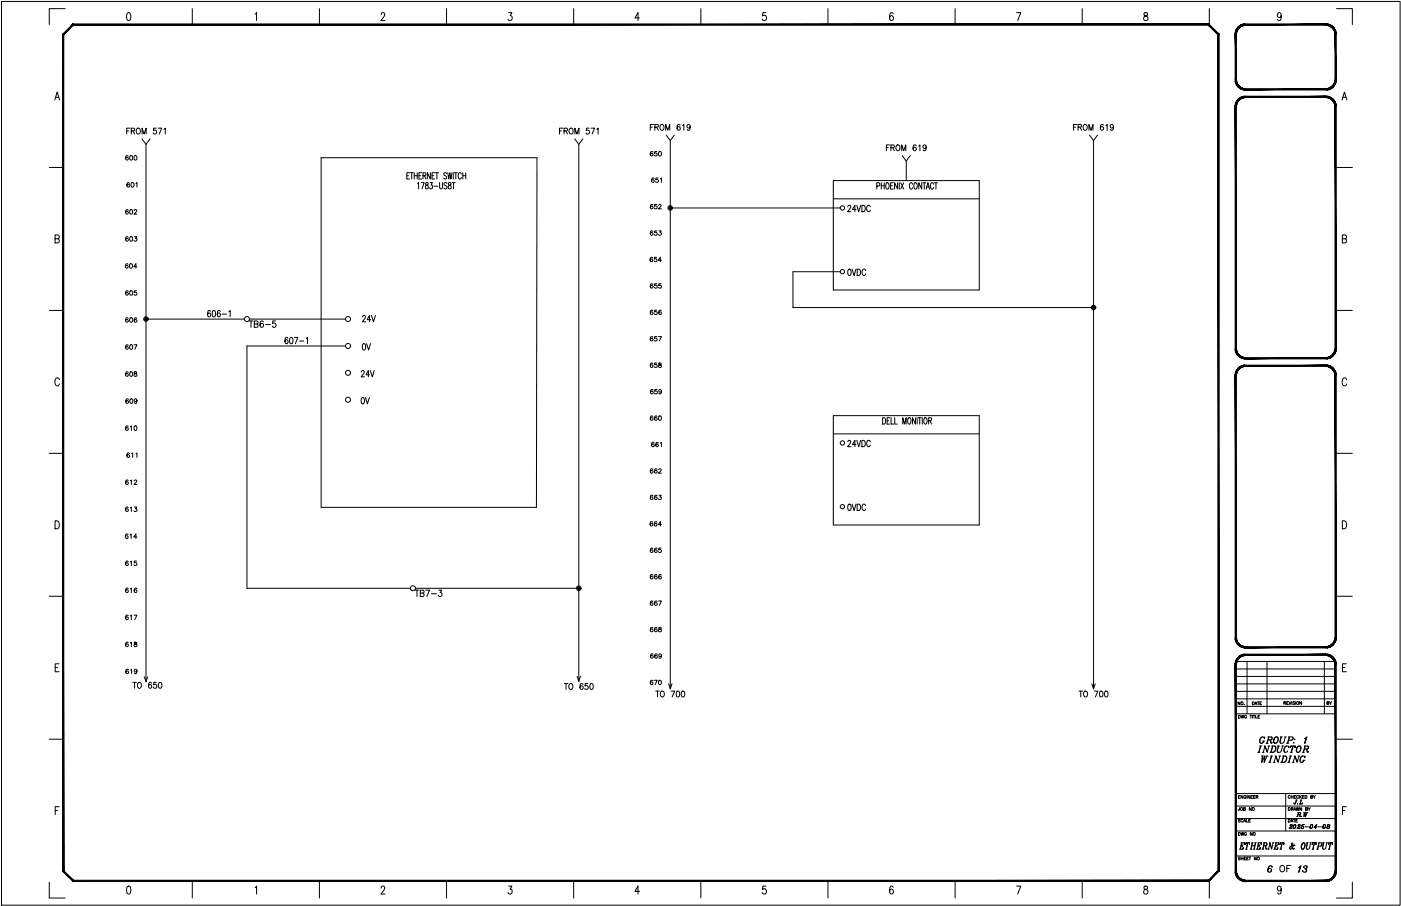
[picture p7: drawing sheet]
<svg xmlns="http://www.w3.org/2000/svg" width="432mm" height="279mm" viewBox="0 0 432 279" stroke-linecap="round" stroke-linejoin="round" font-family="sans-serif">
<g fill="none" stroke="#000" stroke-width=".31">
<path d="M.5 .4h431v278.7h-431zM20.1 2.7h-4.9v4.9M39.3 4l.5-.1a1.59 1.59 0 0 1 0 2.5h-.2a1.84 1.84 0 0 1-.3-2.4zM59.3 2.7v4.9M78.6 4.4l.5-.5v2.5M98.4 2.7v4.9M117.5 4.5l.4-.6h.3l.4 .5-.3 .8-.9 1.2h1.3M137.6 2.7v4.9M156.8 3.9h1l-.6 .9a.72 .72 0 0 1 .6 1.1 .72 .72 0 0 1-1.2 0M176.8 2.7v4.9M197.1 5.5h-1.4l.9-1.6v2.5M216 2.7v4.9"/>
<path d="M236.1 3.9h-1l-.1 1.1a.75 .75 0 0 1 1.1 0 .75 .75 0 0 1 0 1 .75 .75 0 0 1-1.1 .1l-.1-.2M255.2 2.7v4.9M275.3 4.3l-.6-.4a1.46 1.46 0 0 0 .1 2.5 .7 .7 0 0 0 .6-1.1 .7 .7 0 0 0-1.1-.1l-.1 .3M294.4 2.7v4.9M313.3 3.9h1.3l-.9 2.5M333.5 2.7v4.9M352.7 4v.7a.89 .89 0 0 1 1 .6 .89 .89 0 0 1-.4 1.1 .78 .78 0 0 1-.9-.9 .78 .78 0 0 1 1-.7l.3-.3-.1-.5zM372.7 2.7v4.9M375.6 10.6v17.2M394.9 4.7l-.1 .4a.55 .55 0 0 1-.5 .3 .55 .55 0 0 1-.5-.3v-.8a.55 .55 0 0 1 .5-.4 .55 .55 0 0 1 .5 .4l.1 .4a1.16 1.16 0 0 1-.8 1.7l-.3-.4M411.9 2.7h4.9v4.9M16.9 30.8l.7-2.4 .8 2.4"/>
<path d="M17.2 30h.9M413.6 30.8l.8-2.4 .7 2.4M413.9 30h.9M15.2 51.6h4.3M43.8 42.8l1.2 1.7M45 44.5v165.7M46.2 42.8l-1.2 1.7M99 48.6h66.5l-.2 107.9h-66.3zM125.4 54.2h.5M126.2 53.3h-.8v1.9h.8M126.4 53.3h1M126.9 53.3v1.9"/>
<path d="M127.7 54.2h.9M127.7 53.3v1.9M128.6 53.3v1.9M128.7 56.7l.3-.4v2M129.1 54.2h.5M129.8 56.3h.9l-.6 2M130 53.3h-.9v1.9h.9M130.4 54.2l.7-.1v-.8h-.7v1.9M130.8 54.2l.5 1M131.2 56.4v.6a.65 .65 0 0 1 .8 .5 .65 .65 0 0 1-.6 .8 .7 .7 0 0 1-.3-.9 .7 .7 0 0 1 .8-.4v-.6zM132.5 56.3h.8l-.4 .7a.55 .55 0 0 1 .5 .8 .55 .55 0 0 1-1 .1M132.7 53.3v1.9l-1-1.9v1.9"/>
<path d="M133.2 54.2h.5M133.8 57.4h1.2M134 53.3h-.8v1.9h.8M134.2 53.3h.9M134.7 53.3v1.9M135.5 56.3v1.4l.4 .6 .4-.3 .1-1.7M137.7 53.5l-.3-.2-.6 .2 .1 .5 .5 .3a.5 .5 0 0 1 .2 .8 .5 .5 0 0 1-.8-.2M137.8 56.6a.47 .47 0 0 0-.7-.3 .47 .47 0 0 0-.1 .7l.5 .3a.5 .5 0 0 1 .2 .8 .5 .5 0 0 1-.8-.1M138 53.3l.3 1.9 .3-1.9 .4 1.9 .3-1.9M138.3 56.4v.6a.63 .63 0 0 1 .8 .6 .63 .63 0 0 1-.8 .6 .78 .78 0 0 1 .6-1.2v-.6zM139.3 56.3h1M139.7 53.3v1.9"/>
<path d="M139.8 56.3v2M140 53.3h.9M140.5 53.3v1.9M142.2 53.7a.52 .52 0 0 0-.7-.4 .52 .52 0 0 0-.3 .7v.5a.52 .52 0 0 0 .3 .7 .52 .52 0 0 0 .7-.5M142.6 54.2h1M142.6 53.3v1.9M143.6 53.3v1.9M177.1 42.8l1.3 1.7M178.4 44.5v165.6M179.6 42.8l-1.2 1.7M205.3 41.7l1.3 1.6M206.6 43.3v169.1"/>
<path d="M207.8 41.7l-1.2 1.6M256.8 55.7h45v33.7h-45zM270.2 57.4l.8-.1v-.8l-.8-.2v2M271.6 56.3v2M271.6 57.3h.9M272.5 56.3v2M273.2 56.5l.2-.2a1.05 1.05 0 0 1 .7 1 1.05 1.05 0 0 1-.7 1 1.45 1.45 0 0 1-.2-1.8zM274.5 57.3h.5M275.3 56.3h-.8v2h.8M276.6 56.3v2l-.9-2v2M277.2 56.3v2M277.6 56.3l.9 2"/>
<path d="M278.1 48l1.2 1.7M278.5 56.3l-.9 2M279.3 49.7v6M280.6 48l-1.3 1.7M281.3 56.8a.52 .52 0 0 0-.7-.4 .52 .52 0 0 0-.3 .7v.5a.52 .52 0 0 0 .3 .7 .52 .52 0 0 0 .7-.5M281.9 56.5l.2-.2a1.06 1.06 0 0 1 .6 1 1.06 1.06 0 0 1-.6 1 1.42 1.42 0 0 1-.2-1.8zM284.1 56.3v2l-.9-2v2M284.4 56.3h.9M284.9 56.3v2M285.5 58.3l.5-2 .5 2M285.6 57.7h.7M287.7 56.8a.52 .52 0 0 0-.6-.4 .52 .52 0 0 0-.3 .7v.5a.52 .52 0 0 0 .3 .7 .52 .52 0 0 0 .6-.5"/>
<path d="M288 56.3h.9M288.5 56.3v2M335.8 41.7l1.2 1.6M337 43.3v169.1M338.3 41.7l-1.3 1.6M411.9 51.6h4.9M17 73.6l1.1-.1 .2-.3-.2-.6-1.1-.1v2.4h.8l.4-.2v-.8l-.4-.3M206.6 64.1h52.4M256.8 61.3h45M261.3 63.8l.3-.5 .5 .1 .1 .3-1 1.6h1.1M263.8 64.6h-1.1l.8-1.3v2M264.1 63.3l.6 2 .6-2"/>
<path d="M265.6 63.3a.98 .98 0 0 1 1.1 1 .98 .98 0 0 1-1.1 1zM268.2 63.8a.58 .58 0 0 0-.7-.5 .58 .58 0 0 0-.4 .8v.4a.58 .58 0 0 0 .4 .8 .58 .58 0 0 0 .7-.5M413.7 73.6l1.1-.1 .2-.3-.2-.6-1.1-.1v2.4h.8l.4-.2v-.8l-.4-.3M15.2 95.7h4.3M45 98.4h30.3M64.9 96l-.5-.2a1.18 1.18 0 0 0 .1 1.9 .57 .57 0 0 0 .5-.8 .57 .57 0 0 0-.9-.1l-.1 .3M65.6 95.8h.2a1.11 1.11 0 0 1 0 1.9l-.3-.4-.1-.4zM67.9 96l-.5-.2a1.18 1.18 0 0 0 .1 1.9 .57 .57 0 0 0 .5-.8 .57 .57 0 0 0-1-.1v.3M68.5 96.9h1.3M70.5 96.1l.4-.3v1.9M76.9 98.4h29.6M259 83.8h-14.6v11h92.6"/>
<path d="M411.9 95.7h4.9M18.3 117.1a.72 .72 0 0 0-.9-.5 .72 .72 0 0 0-.5 .9v.6a.72 .72 0 0 0 .5 .9 .72 .72 0 0 0 .9-.6M88.7 104.3l-.3-.2a1.1 1.1 0 0 0-.1 1.9 .56 .56 0 0 0 .5-.8 .56 .56 0 0 0-.9-.1l-.1 .2M89.5 104.1h.2a1.07 1.07 0 0 1 .6 .9 1.07 1.07 0 0 1-.6 1l-.5-.8zM90.7 104.1h1.1l-.8 1.9M92.3 105.2h1.3M94.4 104.4l.4-.3v1.9M106.5 106.7h-30.4v74.7h50.4M415.1 117.1a.72 .72 0 0 0-.9-.5 .72 .72 0 0 0-.5 .9v.6a.72 .72 0 0 0 .5 .9 .72 .72 0 0 0 .9-.6M15.2 139.8h4.3M256.8 128.2h45v33.7h-45zM256.8 133.8h45"/>
<path d="M261.3 136.3l.3-.5 .5 .1 .1 .3-1 1.6h1.1M263.8 137.1h-1.1l.8-1.3v2M264.1 135.8l.6 2 .6-2M265.6 135.8a.98 .98 0 0 1 1.1 1 .98 .98 0 0 1-1.1 1zM268.2 136.3a.58 .58 0 0 0-.7-.5 .58 .58 0 0 0-.4 .7v.5a.58 .58 0 0 0 .4 .7 .58 .58 0 0 0 .7-.4M272 128.8a1.06 1.06 0 0 1 1 .7 1.06 1.06 0 0 1-.3 1.2l-.7 .1zM273.4 129.8h.5M274.3 128.8h-.9v2h.9M274.6 128.8v2h.8M275.8 128.8v2h.7M278.2 130.8v-2l.6 2 .5-2v2M280 128.9l.1-.1a1.06 1.06 0 0 1 .7 1 1.06 1.06 0 0 1-.7 1 1.42 1.42 0 0 1-.1-1.9z"/>
<path d="M282.2 128.8v2l-1-2v2M282.7 128.8v2M283 128.8h.9M283.5 128.8v2M284.2 128.8v2M285 128.9l.1-.1a1.05 1.05 0 0 1 .7 1 1.05 1.05 0 0 1-.7 1 1.45 1.45 0 0 1-.1-1.9zM286.2 129.8l.8-.1v-.8l-.8-.1v2M286.7 129.8l.4 1M411.9 139.8h4.9M17 160.6a1.32 1.32 0 0 1 1.3 .8 1.32 1.32 0 0 1-.4 1.6l-.9 .1zM413.7 160.6a1.32 1.32 0 0 1 1.4 .8 1.32 1.32 0 0 1-.4 1.6l-1 .1zM15.2 183.9h4.3"/>
<path d="M128 181.4h50.4M411.9 183.9h4.9M17 205.9h.8M18.2 204.7h-1.2v2.5h1.2M380.9 217.8h30.7M380.9 215.5h30.7M380.9 213.2h30.7M380.9 210.9h30.7M380.9 208.6h30.7M380.9 206.3h30.7M380.9 204h30.7M382.2 216.5v.8l-.6-.8v.8"/>
<path d="M383.5 217.2h.1M384.3 204v16.1M386 216.5h.3a.46 .46 0 0 1 .3 .4 .46 .46 0 0 1-.3 .4h-.3zM386.7 217.3l.4-.8 .3 .8M386.9 217h.4M387.5 216.5h.6M387.8 216.5v.8M388.3 216.9h.3M388.9 216.5h-.6v.8h.6M390.5 204v16.1M395.7 216.8l.5-.1 .1-.2-.6-.1v.9M396 216.8l.3 .5"/>
<path d="M396.6 216.8h.3M397.2 216.4h-.6v.9h.6M397.3 216.4l.3 .9 .3-.9M398.1 216.4v.9M399 216.5h-.6l.6 .5-.2 .3-.4-.2M399.3 216.4v.9M401.2 216.4v.9l-.6-.9v.9M408.2 204v16.1M413.8 205.9h.7M415 204.7h-1.2v2.5h1.2M15.2 228h4.3M380.9 220.1h30.7"/>
<path d="M381.7 220.6a.47 .47 0 0 1 .5 .2 .47 .47 0 0 1-.1 .6l-.4 .1zM382.5 220.6l.2 .9 .2-.9 .2 .9 .2-.9M384.2 220.8a.35 .35 0 0 0-.6-.1 .35 .35 0 0 0 0 .5 .35 .35 0 0 0 .6-.1h-.2M385.2 220.6h.6M385.5 220.6v.9M386 220.6v.9M386.2 220.6h.6M386.5 220.6v.9M387 220.6v.9h.5M387.7 221h.4M388.3 220.6h-.6v.9h.6M411.9 228h4.9"/>
<path d="M17 249.9h.8M18.2 248.8h-1.2v2.4M375.6 244.8v23.8M380.9 256.3h30.7M380.9 252.4h30.7M380.9 248.6h30.7M380.9 244.7h30.7M381.7 256.7a.46 .46 0 0 1 .6 .5 .46 .46 0 0 1-.6 .4zM381.7 245.7h.3M382 249v.9h-.2l-.2-.3M382.2 252.8h-.5l.5 .5-.2 .2-.3-.1M382.2 245.3h-.5v.9h.5"/>
<path d="M382.5 259.9h1.1l-.1 .6v-.6M382.5 256.7l.2 .9 .2-.9 .2 .9 .2-.9M382.7 259.9l-.5 2M382.8 259.9l-.5 2M383.1 245.3v.9l-.6-.9v.9M383.1 252.9a.36 .36 0 0 0-.5-.1 .36 .36 0 0 0 0 .5 .36 .36 0 0 0 .5 0M383.3 253.5l.3-.9 .4 .9M383.3 249.5l.5-.1v-.3l-.5-.1v.9h.5l-.1-.4M383.4 253.2h.4M384 245.5a.33 .33 0 0 0-.4-.2 .33 .33 0 0 0-.2 .4v.2a.32 .32 0 0 0 .3 .3 .32 .32 0 0 0 .3-.3h-.2M384.1 259.9l-.2 .6 .1-.6h1.1v.6v-.6M384.2 252.6v.9h.5"/>
<path d="M384.2 256.9a.33 .33 0 0 0-.4-.2 .33 .33 0 0 0-.3 .4v.2a.32 .32 0 0 0 .4 .3 .32 .32 0 0 0 .3-.3h-.2M384.3 245.3v.9M384.5 259.9l-.4 2M384.6 259.9l-.4 2M384.9 253h.3M385.2 245.3v.9l-.6-.9v.9M385.4 252.6h-.5v.9h.5M385.6 245.7h.3M385.6 249v.9l-.6-.9v.9M385.7 259.9h.5M385.9 256.7v.9l-.6-.9v.9M386 259.9l-.5 2"/>
<path d="M386 259.9l-.4 2M386.1 245.3h-.5v.9h.5M386.4 245.7h.3M386.7 259.9h.5M386.9 245.3h-.5v.9h.5M386.9 259.9l-.4 2M387 259.9l-.4 2M387.1 245.7h.5l.1-.3-.6-.1v.9M387.4 245.7l.3 .5M387.7 259.9h1.1l-.1 .6v-.6M387.9 259.9l-.4 2M388 259.9l-.5 2"/>
<path d="M389.4 259.9h.8l.3 .3-.1 .6h-.9M389.6 259.9l-.4 2M389.7 259.9l-.4 2M390.2 259.9l.2 .5-.3 .4M391.2 259.9h.2M392.2 259.9h.4M392.4 259.9l-.5 2-.5-1.7M393 259.9h1.2l-.1 .6v-.6M393.3 259.9l-.5 2M393.3 259.9l-.4 2M394.7 259.9l-.2 .6 .1-.6h1.1v.6v-.6M395.1 259.9l-.4 2"/>
<path d="M395.2 259.9l-.4 2M396.3 244.7v11.6M397.1 252.6h.3a.46 .46 0 0 1 .3 .5 .46 .46 0 0 1-.3 .4h-.3zM397.6 255.3l.4 .2 .2-.2-.8 .1M397.7 254.5l-.1 .1a.33 .33 0 0 1 .4-.3 .33 .33 0 0 1 .3 .4l-1 .8M398.1 254.3l.2 .3-.6 .4M399.1 254.3a.66 .66 0 0 0-.6 .5 .66 .66 0 0 0 .4 .7 .59 .59 0 0 0 .5-.6 .59 .59 0 0 0-.5-.6l-.3 .7 .2 .5M399.2 254.3a.88 .88 0 0 1-.3 1.2M400 255.3l.5 .2 .1-.2-.8 .1M400.1 254.5v.1a.34 .34 0 0 1 .3-.3 .34 .34 0 0 1 .3 .4l-.9 .8M400.5 254.3l.2 .3-.5 .4M401.4 254.3h.6h-.6l-.3 .6a.39 .39 0 0 1 .6-.1 .39 .39 0 0 1-.1 .6 .39 .39 0 0 1-.6-.2v.1"/>
<path d="M401.5 254.7l.2 .5-.3 .3M401.7 259.9a1.37 1.37 0 0 0-.4 2 1.24 1.24 0 0 0 .6-2 1.28 1.28 0 0 0-.6 2M401.9 259.9a1.58 1.58 0 0 1-.3 2M402.2 255h1.1M402.7 259.9h.5M402.9 259.9l-.3 1.4 .1 .5 .2 .1a.55 .55 0 0 0 .7-.6l.3-1.4M403 259.9l-.3 1.4 .2 .6M403.7 259.9h.5M404 245.7h.5v-.3l-.5-.1v.9l.5-.1-.1-.4M404.3 254.3a.58 .58 0 0 0-.6 .6 .58 .58 0 0 0 .6 .5 .66 .66 0 0 0 0-1.1 .84 .84 0 0 0-.3 1.2M404.4 254.3a.84 .84 0 0 1-.3 1.2M404.6 259.9l-.2 .6 .1-.6h1.2l-.1 .6v-.6"/>
<path d="M404.7 245.3l.4 .4v.5M405.1 259.9l-.5 2M405.2 259.9l-.5 2M405.4 245.3l-.3 .4M405.8 254.3l-.3 1.2 .3-1.2-.8 .9h.7M406.2 255h1M406.3 259.9h.9l.3 .3-.3 .6-.9 .1M406.5 259.9l-.5 2M406.6 259.9l-.5 2M407.2 259.9l.1 .8-.4 .2M407.7 259.9h.5M407.9 259.9l-.3 1.4 .3 .6a.55 .55 0 0 0 .7-.6l.3-1.4"/>
<path d="M408 259.9l-.3 1.4 .2 .6M408.2 254.3a.58 .58 0 0 0-.5 .6 .58 .58 0 0 0 .5 .5 .56 .56 0 0 0 .5-.6 .56 .56 0 0 0-.6-.5l-.3 .7 .1 .5M408.3 254.3a.85 .85 0 0 1-.2 1.2M408.7 259.9h.5M409.3 254.9l-.3 .3 .2 .3M409.4 254.3l-.2 .2v.3l.6-.1a.31 .31 0 0 0-.2-.4 .31 .31 0 0 0-.4 .2l.1 .4M409.6 254.3l.2 .3-.3 .3 .2 .2a.42 .42 0 0 1-.3 .4 .42 .42 0 0 1-.5-.3l.4-.3M409.6 259.9l-.2 .6 .2-.6h1.1l-.1 .6v-.6M409.7 255l-.3 .5M410.1 259.9l-.5 2M410.1 259.9l-.4 2M413.8 249.9h.7"/>
<path d="M415 248.8h-1.2v2.4M15.2 272v4.9h4.9M39.3 273.4l.5-.1a1.59 1.59 0 0 1 0 2.4h-.2a1.84 1.84 0 0 1-.3-2.3zM59.3 271.7v5.2M78.6 273.7l.5-.4v2.4M98.4 271.7v5.2M117.5 273.9l.4-.6h.3l.4 .4-.3 .9-.9 1.1h1.3M137.6 271.7v5.2M156.8 273.3h1l-.6 .9a.72 .72 0 0 1 .6 1.1 .72 .72 0 0 1-1.2 0M176.8 271.7v5.2M197.1 274.9h-1.4l.9-1.6v2.4M216 271.7v5.2"/>
<path d="M236.1 273.3h-1l-.1 1a.75 .75 0 0 1 1.1 .1 .75 .75 0 0 1 0 1 .75 .75 0 0 1-1.1 .1l-.1-.2M255.2 271.7v5.2M275.3 273.6l-.6-.3a1.46 1.46 0 0 0 .1 2.4 .7 .7 0 0 0 .6-1 .7 .7 0 0 0-1.1-.1l-.1 .3M294.4 271.7v5.2M313.3 273.3h1.3l-.9 2.4M333.5 271.7v5.2M352.7 273.4v.7a.89 .89 0 0 1 1 .5 .89 .89 0 0 1-.4 1.1 .78 .78 0 0 1-.9-.8 .78 .78 0 0 1 1-.7l.3-.3-.1-.5zM372.7 271.4v5.5M380.9 264h30.7M382 261.9h1.1l.2-.5-.2 .5M382.2 264.4h-.5l.5 .5-.2 .3-.3-.2M382.5 264.3v.9"/>
<path d="M382.5 264.7h.6M382.5 260.8h.5M383.1 260.5l-.2 .7M383.1 264.3v.9M383.5 264.7h.3M383.9 261.9h.5M384 264.3h-.5v.9h.5M384.3 264.7h.3M384.8 264.3h-.5v.9h.5M384.9 264.3h.6M385.2 264.3v.9M385.3 261.9h.5"/>
<path d="M385.8 260.8h.9M386.2 261.9h.6M387.2 264.3v.9l-.6-.9v.9M387.2 261.9h1.1l.2-.5-.2 .5M387.8 260.8h.4M388.3 260.5l-.2 .7M388.9 261.9h.6M389.8 260.8l.4 1.1 .2-.3M390.1 261l.1 .7h.2M390.7 261.9h.5M391.5 267l-.6 .8v1.1M391.8 268.1l-.1 .6-.3 .3"/>
<path d="M391.9 261.6l-.5-1.7-.4 2M392 267.3l.1 .1a.7 .7 0 0 0-.8-.4 .7 .7 0 0 0-.5 .8l-.1 .8a.6 .6 0 0 0 .7 .4 .6 .6 0 0 0 .5-.6 .6 .6 0 0 0-.6-.6l-.5 .5M392.6 261.9h1.1l.2-.5-.2 .5M393.1 260.8h.5M393.7 260.5l-.2 .7M394.5 261.9h.5M394.9 274.1l-.1 .3a.55 .55 0 0 1-.5 .4 .55 .55 0 0 1-.5-.4v-.8a.55 .55 0 0 1 .5-.3 .55 .55 0 0 1 .5 .3l.1 .5a1.16 1.16 0 0 1-.8 1.6l-.3-.3M398.1 260.5l.3 1 .3 .3 .2-.1M398.1 260.8l-.5 .4-.1 .4 .3 .3M399 260.7l-.3 .1-.4 .8a.45 .45 0 0 1-.8 .2 .45 .45 0 0 1 .3-.8l.6-.4 .1-.4-.2-.3a1.41 1.41 0 0 0 .5 2l.1-.3M404.4 261.9h.5M405.8 261.9h.5"/>
<path d="M409.4 261.9h.5M416.8 272v4.9h-4.9"/>
<circle cx="206.6" cy="64.1" r=".71"/>
<circle cx="206.6" cy="64.1" r=".43"/>
<circle cx="206.6" cy="64.1" r=".22"/>
<circle cx="259.6" cy="64.1" r=".67"/>
<circle cx="45" cy="98.4" r=".71"/>
<circle cx="45" cy="98.4" r=".43"/>
<circle cx="45" cy="98.4" r=".22"/>
<circle cx="107.3" cy="98.4" r=".77"/>
<circle cx="337" cy="94.8" r=".71"/>
<circle cx="337" cy="94.8" r=".43"/>
<circle cx="337" cy="94.8" r=".22"/>
<circle cx="107.3" cy="106.7" r=".77"/>
<circle cx="107.3" cy="115" r=".77"/>
<circle cx="107.3" cy="123.3" r=".77"/>
<circle cx="259.6" cy="136.6" r=".67"/>
<circle cx="178.4" cy="181.4" r=".71"/>
<circle cx="178.4" cy="181.4" r=".43"/>
<circle cx="178.4" cy="181.4" r=".22"/>
<circle cx="382.8" cy="216.8" r=".4"/>
<circle cx="400" cy="216.8" r=".4"/>
<circle cx="382.7" cy="249.4" r=".41"/>
<circle cx="386.3" cy="249.4" r=".41"/>
<circle cx="386.6" cy="257.1" r=".4"/>
<circle cx="387.8" cy="264.7" r=".4"/>
</g>
<g fill="#000" stroke="#000" stroke-width=".31">
<path d="M380.7 10.6l.4 13.9v-13.9zM380.7 10.6l.4 13.9h-.4z"/>
<path d="M383.5 7.4h.5v.4zM383.5 7.4v.4h.5zM382.9 7.5l.6-.1v.4zM382.9 7.5l.2 .4 .4-.1zM382.5 7.7l.4-.2 .2 .4zM382.5 7.7l.2 .4 .4-.2zM382 8l.5-.3 .2 .4zM382 8l.3 .3 .4-.2zM381.6 8.3l.4-.3 .3 .3zM381.6 8.3l.3 .3 .4-.3zM381.6 8.3l.3 .3-.6 .1zM381.3 8.7l.3 .3 .3-.4zM381.3 8.7l.3 .3-.6 .2zM381 9.2l.4 .1 .2-.3zM381 9.2l.4 .1-.5 .3zM380.9 9.6l.3 .2 .2-.5zM380.9 9.6l.3 .2-.5 .3zM380.7 10.1l.4 .1 .1-.4zM380.7 10.1l.4 .1-.4 .4zM381.1 10.2l-.4 .4h.4z"/>
<path d="M384 7.8h24.6v-.4zM384 7.4h24.6l-24.6 .4z"/>
<path d="M411.5 10.6l.3 13.9v-13.9zM411.5 10.6l.3 13.9h-.3z"/>
<path d="M411.8 10.1v.5h-.3zM411.4 10.2l.1 .4 .3-.5zM411.7 9.6l.1 .5-.4 .1zM411.3 9.8l.1 .4 .3-.6zM411.5 9.2l.2 .4-.4 .2zM411.1 9.3l.2 .5 .2-.6zM411.2 8.7l.3 .5-.4 .1zM410.9 9l.2 .3 .1-.6zM410.9 8.3l.3 .4-.3 .3zM410.9 8.3l-.3 .3 .3 .4zM410.5 8l.4 .3-.3 .3zM410.5 8l-.2 .3 .3 .3zM410.1 7.7l.4 .3-.2 .3zM410.1 7.7l-.2 .4 .4 .2zM409.6 7.5l.5 .2-.2 .4zM409.6 7.5l-.1 .4 .4 .2zM409.1 7.4l.5 .1-.1 .4zM409.1 7.4l-.1 .4 .5 .1zM408.6 7.4h.5l-.1 .4zM408.6 7.4v.4h.4z"/>
<path d="M380.7 24.5h.4l-.4 .5zM381.1 24.5l-.4 .5 .4-.1zM380.7 25l.4-.1-.2 .6zM381.1 24.9l-.2 .6 .3-.1zM380.9 25.5l.3-.1-.2 .6zM381.2 25.4l-.2 .6 .4-.2zM381 26l.4-.2-.1 .6zM381.4 25.8l-.1 .6 .3-.2zM381.3 26.4l.3-.2v.6zM381.6 26.2v.6l.3-.3zM381.6 26.8l.3-.3 .1 .6zM381.9 26.5l.1 .6 .3-.3zM382.3 26.8l.2 .6-.5-.3zM382.3 26.8l.2 .6 .2-.3zM382.7 27.1l.2 .5-.4-.2zM382.7 27.1l.2 .5 .2-.4zM383.1 27.2l.4 .5-.6-.1zM383.1 27.2l.4 .5v-.4zM383.5 27.3l.5 .4h-.5zM383.5 27.3l.5 .4v-.3z"/>
<path d="M380.7 33l.4 74.4v-74.4zM380.7 33l.4 74.4h-.4z"/>
<path d="M383.5 29.7h.5v.4zM383.5 29.7v.4h.5zM382.9 29.8l.6-.1v.4zM382.9 29.8l.2 .4 .4-.1zM382.5 30l.4-.2 .2 .4zM382.5 30l.2 .4 .4-.2zM382 30.3l.5-.3 .2 .4zM382 30.3l.3 .3 .4-.2zM381.6 30.6l.4-.3 .3 .3zM381.6 30.6l.3 .3 .4-.3zM381.6 30.6l.3 .3-.6 .1zM381.3 31l.3 .3 .3-.4zM381.3 31l.3 .3-.6 .2zM381 31.5l.4 .1 .2-.3zM381 31.5l.4 .1-.5 .3zM380.9 31.9l.3 .2 .2-.5zM380.9 31.9l.3 .2-.5 .3zM380.7 32.4l.4 .1 .1-.4zM380.7 32.4l.4 .1-.4 .5zM381.1 32.5l-.4 .5h.4z"/>
<path d="M384 27.7h24.6v-.3zM384 27.4h24.6l-24.6 .3z"/>
<path d="M384 30.1h24.6v-.4zM384 29.7h24.6l-24.6 .4z"/>
<path d="M408.6 27.4l.5 .3h-.5zM408.6 27.4l.5 .3-.1-.4zM409 27.3l.6 .3-.5 .1zM409 27.3l.6 .3-.1-.4zM409.5 27.2l.6 .2-.5 .2zM409.5 27.2l.6 .2-.2-.3zM409.9 27.1h.6l-.4 .3zM409.9 27.1h.6l-.2-.3zM410.3 26.8h.6l-.4 .3zM410.3 26.8h.6l-.3-.3zM410.6 26.5l.6-.1-.3 .4zM410.9 26.2l-.3 .3 .6-.1zM410.9 26.2l.6-.2-.3 .4zM411.1 25.8l-.2 .4 .6-.2zM411.1 25.8l.6-.3-.2 .5zM411.3 25.4l-.2 .4 .6-.3zM411.3 25.4l.5-.4-.1 .5zM411.4 24.9l-.1 .5 .5-.4zM411.8 24.5v.5l-.4-.1zM411.5 24.5l-.1 .4 .4-.4z"/>
<path d="M411.5 33l.3 74.4v-74.4zM411.5 33l.3 74.4h-.3z"/>
<path d="M411.8 32.4v.6h-.3zM411.4 32.5l.1 .5 .3-.6zM411.7 31.9l.1 .5-.4 .1zM411.3 32.1l.1 .4 .3-.6zM411.5 31.5l.2 .4-.4 .2zM411.1 31.6l.2 .5 .2-.6zM411.2 31l.3 .5-.4 .1zM410.9 31.3l.2 .3 .1-.6zM410.9 30.6l.3 .4-.3 .3zM410.6 30.9l.3 .4v-.7zM410.5 30.3l.4 .3-.3 .3zM410.5 30.3l-.2 .3 .3 .3zM410.1 30l.4 .3-.2 .3zM410.1 30l-.2 .4 .4 .2zM409.6 29.8l.5 .2-.2 .4zM409.6 29.8l-.1 .4 .4 .2zM409.1 29.7l.5 .1-.1 .4zM409.1 29.7l-.1 .4 .5 .1zM408.6 29.7h.5l-.1 .4zM408.6 29.7v.4h.4z"/>
<path d="M380.7 107.4h.4l-.4 .5zM381.1 107.4l-.4 .5h.4zM380.7 107.9h.4l-.2 .5zM381.1 107.9l-.2 .5 .3-.1zM380.9 108.4l.3-.1-.2 .6zM381.2 108.3l-.2 .6 .4-.2zM381 108.9l.4-.2-.1 .6zM381.4 108.7l-.1 .6 .3-.2zM381.3 109.3l.3-.2v.6zM381.6 109.1v.6l.3-.2zM381.6 109.7l.3-.2 .1 .5zM381.9 109.5l.1 .5 .3-.3zM382.3 109.7l.2 .6-.5-.3zM382.3 109.7l.2 .6 .2-.3zM382.7 110l.2 .5-.4-.2zM382.7 110l.2 .5 .2-.3zM383.1 110.2l.4 .4-.6-.1zM383.1 110.2l.4 .4v-.3zM383.5 110.3l.5 .4-.5-.1zM383.5 110.3l.5 .4v-.4z"/>
<path d="M380.7 115.9l.4 80.7v-80.7zM380.7 115.9l.4 80.7h-.4z"/>
<path d="M384 110.3v.4l24.6-.4zM384 110.7l24.6-.4v.4z"/>
<path d="M384 112.6v.4l24.6-.4zM384 113l24.6-.4v.4z"/>
<path d="M383.5 112.6h.5v.4zM383.5 112.6v.4h.5zM382.9 112.8l.6-.2v.4zM382.9 112.8l.2 .3 .4-.1zM382.5 112.9l.4-.1 .2 .3zM382.5 112.9l.2 .4 .4-.2zM382 113.2l.5-.3 .2 .4zM382 113.2l.3 .3 .4-.2zM381.6 113.6l.4-.4 .3 .3zM381.6 113.6l.3 .2 .4-.3zM381.6 113.6l.3 .2-.6 .1zM381.3 113.9l.3 .3 .3-.4zM381.3 113.9l.3 .3-.6 .2zM381 114.4l.4 .2 .2-.4zM381 114.4l.4 .2-.5 .3zM380.9 114.9l.3 .1 .2-.4zM380.9 114.9l.3 .1-.5 .4zM380.7 115.4h.4l.1-.4zM380.7 115.4h.4l-.4 .5zM381.1 115.4l-.4 .5h.4z"/>
<path d="M408.6 110.3l.5 .3-.5 .1zM408.6 110.3l.5 .3-.1-.3zM409 110.3l.6 .2-.5 .1zM409 110.3l.6 .2-.1-.3zM409.5 110.2l.6 .1-.5 .2zM409.5 110.2l.6 .1-.2-.3zM409.9 110h.6l-.4 .3zM409.9 110h.6l-.2-.3zM410.3 109.7h.6l-.4 .3zM410.3 109.7h.6l-.3-.2zM410.6 109.5l.6-.2-.3 .4zM410.9 109.1l-.3 .4 .6-.2zM410.9 109.1l.6-.2-.3 .4zM411.1 108.7l-.2 .4 .6-.2zM411.1 108.7l.6-.3-.2 .5zM411.3 108.3l-.2 .4 .6-.3zM411.3 108.3l.5-.4-.1 .5zM411.4 107.9l-.1 .4 .5-.4zM411.8 107.4v.5h-.4zM411.5 107.4l-.1 .5 .4-.5z"/>
<path d="M411.8 115.4v.5h-.3zM411.4 115.4l.1 .5 .3-.5zM411.7 114.9l.1 .5h-.4zM411.3 115l.1 .4 .3-.5zM411.5 114.4l.2 .5-.4 .1zM411.1 114.6l.2 .4 .2-.6zM411.2 113.9l.3 .5-.4 .2zM410.9 114.2l.2 .4 .1-.7zM410.9 113.6l.3 .3-.3 .3zM410.6 113.8l.3 .4v-.6zM410.5 113.2l.4 .4-.3 .2zM410.5 113.2l-.2 .3 .3 .3zM410.1 112.9l.4 .3-.2 .3zM410.1 112.9l-.2 .4 .4 .2zM409.6 112.8l.5 .1-.2 .4zM409.6 112.8l-.1 .3 .4 .2zM409.1 112.6l.5 .2-.1 .3zM409.1 112.6l-.1 .4 .5 .1zM408.6 112.6h.5l-.1 .4zM408.6 112.6v.4h.4z"/>
<path d="M411.5 115.9l.3 80.7v-80.7zM411.5 115.9l.3 80.7h-.3z"/>
<path d="M380.7 196.6h.4l-.4 .5zM381.1 196.6l-.4 .5 .4-.1zM380.7 197.1l.4-.1-.2 .5zM381.1 197l-.2 .5 .3-.1zM380.9 197.5l.3-.1-.2 .6zM381.2 197.4l-.2 .6 .4-.2zM381 198l.4-.2-.1 .7zM381.4 197.8l-.1 .7 .3-.3zM381.3 198.5l.3-.3v.7zM381.6 198.2v.7l.3-.3zM381.6 198.9l.3-.3 .1 .6zM381.9 198.6l.1 .6 .3-.3zM382.3 198.9l.2 .6-.5-.3zM382.3 198.9l.2 .6 .2-.4zM382.7 199.1l.2 .5-.4-.1zM382.7 199.1l.2 .5 .2-.3zM383.1 199.3l.4 .5-.6-.2zM383.1 199.3l.4 .5v-.4zM383.5 199.4l.5 .4h-.5zM383.5 199.4l.5 .4v-.4z"/>
<path d="M384 199.4v.4l24.6-.4zM384 199.8l24.6-.4v.4z"/>
<path d="M408.6 199.4l.5 .4h-.5zM408.6 199.4l.5 .4-.1-.4zM409 199.4l.6 .2-.5 .2zM409 199.4l.6 .2-.1-.3zM409.5 199.3l.6 .2-.5 .1zM409.5 199.3l.6 .2-.2-.4zM409.9 199.1l.6 .1-.4 .3zM409.9 199.1l.6 .1-.2-.3zM410.3 198.9h.6l-.4 .3zM410.3 198.9h.6l-.3-.3zM410.6 198.6l.6-.1-.3 .4zM410.9 198.2l-.3 .4 .6-.1zM410.9 198.2l.6-.2-.3 .5zM411.1 197.8l-.2 .4 .6-.2zM411.1 197.8l.6-.3-.2 .5zM411.3 197.4l-.2 .4 .6-.3zM411.3 197.4l.5-.3-.1 .4zM411.4 197l-.1 .4 .5-.3zM411.8 196.6v.5l-.4-.1zM411.5 196.6l-.1 .4 .4-.4z"/>
<path d="M380.7 205l.4 63.6v-63.6zM380.7 205l.4 63.6h-.4z"/>
<path d="M384 201.7v.4l24.6-.4zM384 202.1l24.6-.4v.4z"/>
<path d="M383.5 201.8l.5-.1v.4zM383.5 201.8v.4l.5-.1zM382.9 201.9l.6-.1v.4zM382.9 201.9l.2 .4 .4-.1zM382.5 202.1l.4-.2 .2 .4zM382.5 202.1l.2 .3 .4-.1zM382 202.4l.5-.3 .2 .3zM382 202.4l.3 .3 .4-.3zM381.6 202.7l.4-.3 .3 .3zM381.6 202.7l.3 .3 .4-.3zM381.6 202.7l.3 .3-.6 .1zM381.3 203.1l.3 .2 .3-.3zM381.3 203.1l.3 .2-.6 .2zM381 203.5l.4 .2 .2-.4zM381 203.5l.4 .2-.5 .3zM380.9 204l.3 .1 .2-.4zM380.9 204l.3 .1-.5 .4zM380.7 204.5l.4 .1 .1-.5zM380.7 204.5l.4 .1-.4 .4zM381.1 204.6l-.4 .4h.4z"/>
<path d="M411.8 204.5v.5h-.3zM411.4 204.6l.1 .4 .3-.5zM411.7 204l.1 .5-.4 .1zM411.3 204.1l.1 .5 .3-.6zM411.5 203.5l.2 .5-.4 .1zM411.1 203.7l.2 .4 .2-.6zM411.2 203.1l.3 .4-.4 .2zM410.9 203.3l.2 .4 .1-.6zM410.9 202.7l.3 .4-.3 .2zM410.9 202.7l-.3 .3 .3 .3zM410.5 202.4l.4 .3-.3 .3zM410.5 202.4l-.2 .3 .3 .3zM410.1 202.1l.4 .3-.2 .3zM410.1 202.1l-.2 .3 .4 .3zM409.6 201.9l.5 .2-.2 .3zM409.6 201.9l-.1 .4 .4 .1zM409.1 201.8l.5 .1-.1 .4zM409.1 201.8l-.1 .4 .5 .1zM408.6 201.7l.5 .1-.1 .4zM408.6 201.7v.4l.4 .1z"/>
<path d="M411.5 205l.3 63.6v-63.6zM411.5 205l.3 63.6h-.3z"/>
<path d="M375.4 10.7v257.8l.4 .2zM375.4 10.7l.4-.1v258.1zM372.4 7.8l3 2.9 .4-.1zM372.6 7.4l3.2 3.2-3.4-2.8zM22.6 7.8h349.8l.2-.4zM22.5 7.4h350.1l-350 .4zM22.5 7.4l-2.8 3.3 2.9-2.9zM19.3 10.6l3.2-3.2-2.8 3.3zM19.3 10.6l.4 257.9v-257.8zM19.3 10.6l.4 257.9-.4 .2zM19.3 268.7l3.3 2.8-2.9-3zM19.3 268.7l3.3 2.8-.1 .3zM22.6 271.5l-.1 .3 349.9-.3zM22.5 271.8l349.9-.3 .2 .3zM372.4 271.5l.2 .3 2.8-3.3zM375.4 268.5l.4 .2-3.2 3.1z"/>
<path d="M380.7 268.6h.4l-.4 .5zM381.1 268.6l-.4 .5 .4-.1zM380.7 269.1l.4-.1-.2 .6zM381.1 269l-.2 .6 .3-.1zM380.9 269.6l.3-.1-.2 .6zM381.2 269.5l-.2 .6 .4-.2zM381 270.1l.4-.2-.1 .6zM381.4 269.9l-.1 .6 .3-.2zM381.3 270.5l.3-.2v.6zM381.6 270.3v.6l.3-.3zM381.6 270.9l.3-.3 .1 .6zM381.9 270.6l.1 .6 .3-.3zM382.3 270.9l.2 .6-.5-.3zM382.3 270.9l.2 .6 .2-.4zM382.7 271.1l.2 .6-.4-.2zM382.7 271.1l.2 .6 .2-.4zM383.1 271.3l.4 .5-.6-.1zM383.1 271.3l.4 .5v-.4zM383.5 271.4l.5 .4h-.5zM383.5 271.4l.5 .4v-.3z"/>
<path d="M384 271.5v.3l24.6-.3zM384 271.8l24.6-.3v.3z"/>
<path d="M408.6 271.5l.5 .3h-.5zM408.6 271.5l.5 .3-.1-.4zM409 271.4l.6 .3-.5 .1zM409 271.4l.6 .3-.1-.4zM409.5 271.3l.6 .2-.5 .2zM409.5 271.3l.6 .2-.2-.4zM409.9 271.1l.6 .1-.4 .3zM409.9 271.1l.6 .1-.2-.3zM410.3 270.9h.6l-.4 .3zM410.3 270.9h.6l-.3-.3zM410.6 270.6l.6-.1-.3 .4zM410.9 270.3l-.3 .3 .6-.1zM410.9 270.3l.6-.2-.3 .4zM411.1 269.9l-.2 .4 .6-.2zM411.1 269.9l.6-.3-.2 .5zM411.3 269.5l-.2 .4 .6-.3zM411.3 269.5l.5-.4-.1 .5zM411.4 269l-.1 .5 .5-.4zM411.8 268.6v.5l-.4-.1zM411.5 268.6l-.1 .4 .4-.4z"/>
</g>
<g font-size="5.3">
<text x="110.8" y="100.5">24V</text>
<text x="75.8" y="102.3">TB6-5</text>
<text x="110.4" y="117.5">24V</text>
<text x="110.4" y="125.9">0V</text>
<text x="260.3" y="158.8">0VDC</text>
<text x="127" y="185.2">TB7-3</text>
<text x="388.1" y="236.4">WINDING</text>
<text x="393.7" y="270.2">OF</text>
<text x="399.3" y="270.2">13</text>
</g>
<g font-size="4.9">
<text x="199.7" y="41.3">FROM 619</text>
<text x="329.8" y="41.3">FROM 619</text>
<text x="38.1" y="42.7">FROM 571</text>
<text x="171.4" y="42.7">FROM 571</text>
<text x="272.3" y="47.6">FROM 619</text>
<text x="260.3" y="86.1">0VDC</text>
<text x="110.8" y="109">0V</text>
<text x="40.2" y="213.4">TO 650</text>
<text x="173.2" y="213.8">TO 650</text>
<text x="201.1" y="216.3">TO 700</text>
<text x="331.6" y="216.3">TO 700</text>
<text x="387.3" y="230.4">GROUP: 1</text>
</g>
<g font-size="4.4">
<text x="199.7" y="49.4">650</text>
<text x="38.1" y="58.9">601</text>
<text x="200" y="57.5">651</text>
<text x="199.7" y="65.6">652</text>
<text x="37.7" y="67.4">602</text>
<text x="37.7" y="75.5">603</text>
<text x="199.7" y="73.7">653</text>
<text x="37.7" y="84">604</text>
<text x="199.3" y="81.8">654</text>
<text x="37.7" y="92.4">605</text>
<text x="37.7" y="100.5">606</text>
<text x="199.7" y="106.5">657</text>
<text x="37.7" y="109">607</text>
<text x="199.7" y="114.7">658</text>
<text x="37.7" y="125.6">609</text>
<text x="199.7" y="122.8">659</text>
<text x="199.7" y="130.9">660</text>
<text x="37.7" y="134.1">610</text>
<text x="38.1" y="142.2">611</text>
<text x="200" y="139">661</text>
<text x="199.7" y="147.1">662</text>
<text x="37.7" y="150.6">612</text>
<text x="199.7" y="155.2">663</text>
<text x="37.7" y="159.1">613</text>
<text x="37.7" y="167.2">614</text>
<text x="199.3" y="163.3">664</text>
<text x="37.7" y="175.7">615</text>
<text x="199.7" y="179.9">666</text>
<text x="37.7" y="184.1">616</text>
<text x="199.7" y="188">667</text>
<text x="37.7" y="192.3">617</text>
<text x="199.7" y="196.1">668</text>
<text x="37.7" y="200.7">618</text>
<text x="37.7" y="208.8">619</text>
<text x="199.7" y="204.3">669</text>
<text x="199.7" y="212.4">670</text>
</g>
<g font-size="4">
<text x="37.7" y="50.4">600</text>
<text x="199.7" y="90">655</text>
<text x="199.7" y="98.1">656</text>
<text x="37.7" y="117.1">608</text>
<text x="199.7" y="171.4">665</text>
<text x="397.9" y="249.1">J.L</text>
<text x="398.6" y="252.9">R.W</text>
</g>
<text font-size="3.5" x="408.2" y="218.4">BY</text>
</svg>
